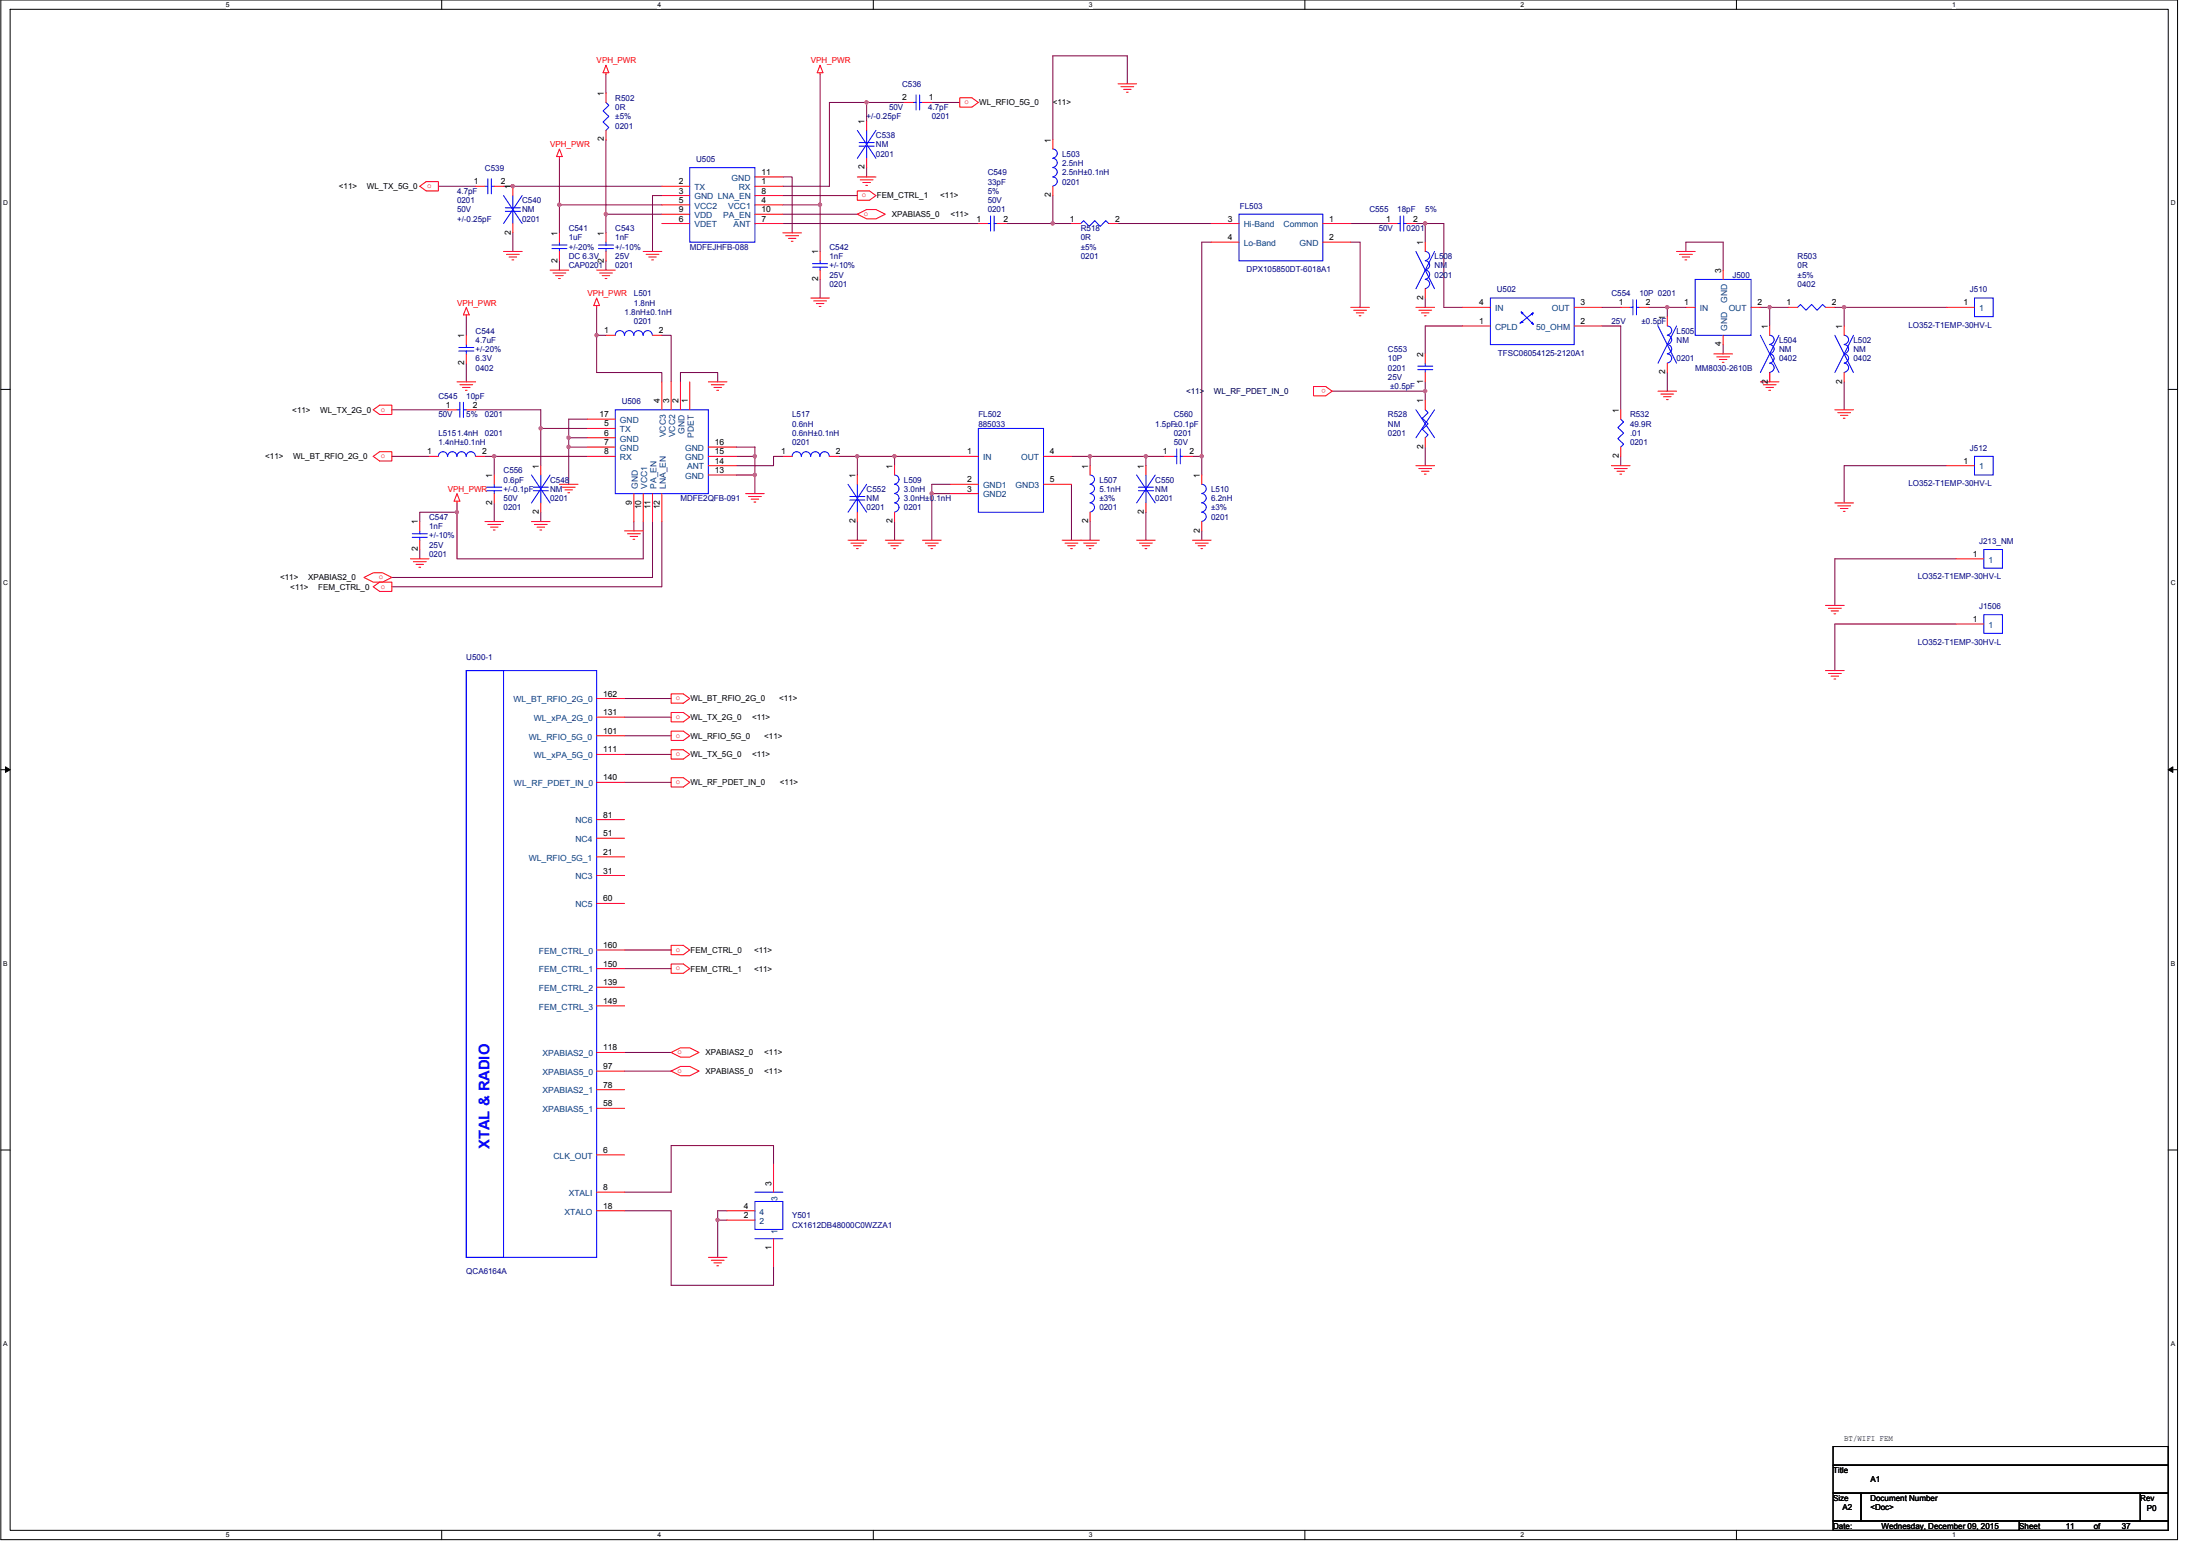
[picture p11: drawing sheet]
<svg xmlns="http://www.w3.org/2000/svg" width="420mm" height="297mm" viewBox="0 0 420 297" stroke-linecap="round" stroke-linejoin="round" font-family="sans-serif">
<path d="M.2 0h415.7v293.9h-415.7zM1.9 1.8h412.2v290.3h-412.2z" fill="none" stroke="#000" stroke-width=".19"/>
<g fill="#fff">
<path d="M43.1 .2h.7v1.4h-.7z"/>
<path d="M43.1 292.3h.7v1.4h-.7z"/>
</g>
<path d="M84.4 0v1.8M84.4 292.1v1.8" fill="none" stroke="#000" stroke-width=".19"/>
<g fill="#fff">
<path d="M125.5 .2h.7v1.4h-.7z"/>
<path d="M125.5 292.3h.7v1.4h-.7z"/>
</g>
<path d="M166.8 0v1.8M166.8 292.1v1.8" fill="none" stroke="#000" stroke-width=".19"/>
<g fill="#fff">
<path d="M208 .2h.6v1.4h-.6z"/>
<path d="M208 292.3h.6v1.4h-.6z"/>
</g>
<path d="M249.2 0v1.8M249.2 292.1v1.8" fill="none" stroke="#000" stroke-width=".19"/>
<g fill="#fff">
<path d="M290.4 .2h.7v1.4h-.7z"/>
<path d="M290.4 292.3h.7v1.4h-.7z"/>
</g>
<path d="M331.6 0v1.8M331.6 292.1v1.8" fill="none" stroke="#000" stroke-width=".19"/>
<g fill="#fff">
<path d="M372.8 .2h.7v1.4h-.7z"/>
<path d="M372.8 292.3h.7v1.4h-.7z"/>
<path d="M.6 38.1h.9v1.4h-.9z"/>
<path d="M414.6 38.1h.8v1.4h-.8z"/>
<path d="M.6 110.6h.9v1.4h-.9z"/>
<path d="M414.6 110.6h.8v1.4h-.8z"/>
</g>
<path d="M.2 74.3h1.7M414.1 74.3h1.8" fill="none" stroke="#000" stroke-width=".19"/>
<g fill="#fff">
<path d="M.6 183.2h.8v1.4h-.8z"/>
<path d="M414.6 183.2h.8v1.4h-.8z"/>
</g>
<path d="M.2 146.9h1.7M1 146.4l.9 .5-.9 .5zM414.1 146.9l.9-.5v1zM414.1 146.9h1.8" fill="none" stroke="#000" stroke-width=".19"/>
<path d="M1 146.4l.9 .5-.9 .5zM414.1 146.9l.9-.5v1z" fill="#000"/>
<g fill="#fff">
<path d="M.6 255.8h.8v1.4h-.8z"/>
<path d="M414.6 255.8h.8v1.4h-.8z"/>
</g>
<path d="M.2 219.5h1.7M414.1 219.5h1.8" fill="none" stroke="#000" stroke-width=".19"/>
<path d="M119.3 133.3h8.9M119.3 136.9h8.9M119.3 140.5h8.9M119.3 144h8.9M119.3 149.4h8.9M119.3 184.9h8.9M119.3 181.4h8.9M119.3 200.9h8.9M119.3 204.5h8.9M119.3 231.1h8.9v14.3h19.5v-3.6M137.1 232.9h1.7M147.7 222.2v-3.5h-19.5v8.9h-8.9" fill="none" stroke="#800040" stroke-width=".19"/>
<circle cx="137" cy="232.9" r=".32" fill="#f0f"/>
<circle cx="137" cy="232.9" r=".32" fill="none" stroke="#f0f" stroke-width=".19"/>
<path d="M149.5 35.6h8.9M259.7 46.2v12.5M306 62.2h3.5v16M329.1 65.8v1.8M178 94.2h3.5M178 94.2v8.9M181.5 92.5h-3.5v1.7M204.6 92.5v10.6M218.9 97.8v5.3M309.5 87.1v1.8M229.5 101.3v1.8M138.8 231.1h-1.7v8.9" fill="none" stroke="#800040" stroke-width=".19"/>
<circle cx="177.9" cy="94.2" r=".32" fill="#f0f"/>
<circle cx="177.9" cy="94.2" r=".32" fill="none" stroke="#f0f" stroke-width=".19"/>
<path d="M201.1 37.3v5.4" fill="none" stroke="#800040" stroke-width=".19"/>
<circle cx="201" cy="42.6" r=".32" fill="#f0f"/>
<circle cx="201" cy="42.6" r=".32" fill="none" stroke="#f0f" stroke-width=".19"/>
<path d="M201.1 42.7h3.5M254.4 74.7h17.8M272.2 62.2v5.4M272.2 72.9v1.8M272.2 74.7v1.8M208.2 99.6v3.5M272.2 85.3v3.6" fill="none" stroke="#800040" stroke-width=".19"/>
<circle cx="272.2" cy="74.6" r=".32" fill="#f0f"/>
<circle cx="272.2" cy="74.6" r=".32" fill="none" stroke="#f0f" stroke-width=".19"/>
<path d="M215.3 16v-5.3h-14.2v16M192.2 42.7h8.9M213.5 42.7h17.8M352.2 72.9v5.3M163.7 87.1v3.6" fill="none" stroke="#800040" stroke-width=".19"/>
<circle cx="163.7" cy="87.1" r=".32" fill="#f0f"/>
<circle cx="163.7" cy="87.1" r=".32" fill="none" stroke="#f0f" stroke-width=".19"/>
<path d="M163.7 87.1h7.1" fill="none" stroke="#800040" stroke-width=".19"/>
<circle cx="170.8" cy="87.1" r=".32" fill="#f0f"/>
<circle cx="170.8" cy="87.1" r=".32" fill="none" stroke="#f0f" stroke-width=".19"/>
<path d="M229.5 46.2v40.9M140.6 88.9h7.1M170.8 99.6v3.5M181.5 87.1h-10.7v1.8" fill="none" stroke="#800040" stroke-width=".19"/>
<circle cx="229.5" cy="87.1" r=".32" fill="#f0f"/>
<circle cx="229.5" cy="87.1" r=".32" fill="none" stroke="#f0f" stroke-width=".19"/>
<path d="M229.5 46.2h1.8M258 46.2h1.7M272.2 42.7v3.5M222.4 87.1h-3.5v1.8M227.7 87.1h1.8v3.6" fill="none" stroke="#800040" stroke-width=".19"/>
<circle cx="272.2" cy="42.6" r=".32" fill="#f0f"/>
<circle cx="272.2" cy="42.6" r=".32" fill="none" stroke="#f0f" stroke-width=".19"/>
<path d="M258 42.7h7.1M272.2 42.7h3.5v16h3.6M306 58.7h3.5M318.4 58.7h3.6" fill="none" stroke="#800040" stroke-width=".19"/>
<circle cx="318.4" cy="58.6" r=".32" fill="#f0f"/>
<circle cx="318.4" cy="58.6" r=".32" fill="none" stroke="#f0f" stroke-width=".19"/>
<path d="M314.9 58.7h3.5v1.8M336.2 58.7h5.3M318.4 71.1v3.6M338 71.1v1.8" fill="none" stroke="#800040" stroke-width=".19"/>
<circle cx="338" cy="58.6" r=".32" fill="#f0f"/>
<circle cx="338" cy="58.6" r=".32" fill="none" stroke="#f0f" stroke-width=".19"/>
<path d="M322 48v-1.8h7.1v5.4M338 58.7v3.5M352.2 58.7v3.5M204.6 87.1h3.6M208.2 87.1v1.8M208.2 87.1h10.7" fill="none" stroke="#800040" stroke-width=".19"/>
<circle cx="218.8" cy="87.1" r=".32" fill="#f0f"/>
<circle cx="218.8" cy="87.1" r=".32" fill="none" stroke="#f0f" stroke-width=".19"/>
<circle cx="208.2" cy="87.1" r=".32" fill="#f0f"/>
<circle cx="208.2" cy="87.1" r=".32" fill="none" stroke="#f0f" stroke-width=".19"/>
<path d="M96.2 35.6h30.2M97.9 44.4v3.6" fill="none" stroke="#800040" stroke-width=".19"/>
<circle cx="97.9" cy="35.5" r=".32" fill="#f0f"/>
<circle cx="97.9" cy="35.5" r=".32" fill="none" stroke="#f0f" stroke-width=".19"/>
<path d="M83.7 35.6h7.1M106.8 39.1h19.6M106.8 39.1v5.3M106.8 30.2v8.9M126.4 40.9h-10.7v3.5" fill="none" stroke="#800040" stroke-width=".19"/>
<circle cx="106.8" cy="39.1" r=".32" fill="#f0f"/>
<circle cx="106.8" cy="39.1" r=".32" fill="none" stroke="#f0f" stroke-width=".19"/>
<path d="M126.4 37.3h-1.8v10.7M149.5 37.3h14.2M149.5 39.1h7.1M106.8 49.8v1.8M115.7 49.8v1.8M149.5 40.9h14.2M149.5 42.7h37.3M144.2 85.3v1.8" fill="none" stroke="#800040" stroke-width=".19"/>
<circle cx="144.2" cy="87.1" r=".32" fill="#f0f"/>
<circle cx="144.2" cy="87.1" r=".32" fill="none" stroke="#f0f" stroke-width=".19"/>
<path d="M140.6 85.3h3.6M140.6 87.1h3.6v3.6M140.6 90.7h3.6M144.2 90.7v3.5" fill="none" stroke="#800040" stroke-width=".19"/>
<circle cx="144.2" cy="90.7" r=".32" fill="#f0f"/>
<circle cx="144.2" cy="90.7" r=".32" fill="none" stroke="#f0f" stroke-width=".19"/>
<path d="M114 58.7v5.3M114 71.1h12.4v1.8M130 72.9v-1.8h7.1v1.8" fill="none" stroke="#800040" stroke-width=".19"/>
<circle cx="113.9" cy="64" r=".32" fill="#f0f"/>
<circle cx="113.9" cy="64" r=".32" fill="none" stroke="#f0f" stroke-width=".19"/>
<path d="M89.1 60.5v3.5M89.1 69.3v3.6M115.7 64h-1.7v7.1M126.4 64h1.8v8.9M108.6 83.6h3.6M108.6 83.6v1.7M112.2 80h-3.6v3.6" fill="none" stroke="#800040" stroke-width=".19"/>
<circle cx="108.6" cy="83.5" r=".32" fill="#f0f"/>
<circle cx="108.6" cy="83.5" r=".32" fill="none" stroke="#f0f" stroke-width=".19"/>
<path d="M108.6 85.3h3.6" fill="none" stroke="#800040" stroke-width=".19"/>
<circle cx="108.6" cy="85.3" r=".32" fill="#f0f"/>
<circle cx="108.6" cy="85.3" r=".32" fill="none" stroke="#f0f" stroke-width=".19"/>
<path d="M74.8 78.2h10.7M90.8 78.2h12.5v3.6h8.9M108.6 85.3v7.2" fill="none" stroke="#800040" stroke-width=".19"/>
<circle cx="103.3" cy="81.8" r=".32" fill="#f0f"/>
<circle cx="103.3" cy="81.8" r=".32" fill="none" stroke="#f0f" stroke-width=".19"/>
<path d="M87.3 96v1.8h-7.1v1.8M122.8 99.6v7.1h-35.5" fill="none" stroke="#800040" stroke-width=".19"/>
<circle cx="87.3" cy="97.8" r=".32" fill="#f0f"/>
<circle cx="87.3" cy="97.8" r=".32" fill="none" stroke="#f0f" stroke-width=".19"/>
<path d="M149.5 33.8h1.8v10.6M352.2 58.7h19.6M87.3 97.8v8.9M121.1 99.6v1.7M124.6 99.6v10.6h-49.8M126.4 99.6v12.4h-51.6M160.2 87.1h3.5M163.7 99.6v3.5M371.8 88.9h-19.6v7.1M80.2 104.9v1.8" fill="none" stroke="#800040" stroke-width=".19"/>
<circle cx="352.2" cy="58.6" r=".32" fill="#f0f"/>
<circle cx="352.2" cy="58.6" r=".32" fill="none" stroke="#f0f" stroke-width=".19"/>
<path d="M94.4 96v3.6M112.2 87.1h-17.8v3.6" fill="none" stroke="#800040" stroke-width=".19"/>
<circle cx="94.4" cy="87.1" r=".32" fill="#f0f"/>
<circle cx="94.4" cy="87.1" r=".32" fill="none" stroke="#f0f" stroke-width=".19"/>
<path d="M172.6 19.6h-7.1v3.5M178 19.6h5.3M270.4 42.7h1.8M272.2 56.9v1.8M272.2 62.2h7.1M74.8 87.1h7.1M92.6 87.1h1.8M103.3 97.8v1.8M103.3 81.8v7.1M149.5 87.1h-1.8v1.8M373.5 106.7h-23.1v8.9M373.5 119.1h-23.1v8.9" fill="none" stroke="#800040" stroke-width=".19"/>
<circle cx="165.5" cy="19.5" r=".32" fill="#f0f"/>
<circle cx="165.5" cy="19.5" r=".32" fill="none" stroke="#f0f" stroke-width=".19"/>
<path d="M115.7 26.7v14.2" fill="none" stroke="#800040" stroke-width=".19"/>
<circle cx="115.7" cy="40.9" r=".32" fill="#f0f"/>
<circle cx="115.7" cy="40.9" r=".32" fill="none" stroke="#f0f" stroke-width=".19"/>
<path d="M115.7 14.2v3.6M156.6 14.2v33.8M156.6 53.3v3.6" fill="none" stroke="#800040" stroke-width=".19"/>
<circle cx="156.6" cy="39.1" r=".32" fill="#f0f"/>
<circle cx="156.6" cy="39.1" r=".32" fill="none" stroke="#f0f" stroke-width=".19"/>
<path d="M165.5 19.6h-7.1v16M165.5 32v1.8M350.4 58.7h1.8" fill="none" stroke="#800040" stroke-width=".19"/>
<g fill="none" stroke="#f00" stroke-width=".19">
<path d="M115.7 12.4l.6 1.5h-1.1zM115.7 13.9v.3M115.7 17.8v1.8M156.6 12.4l.6 1.5h-1.1zM156.6 13.9v.3M172.6 19.6h1.8M176.2 19.6h1.8M183.3 18.7h2.3l1.2 .9-1.2 .8h-2.3zM213.5 16h3.6M214.1 16.6h2.4M214.6 17.1h1.4M215.1 17.6h.4"/>
<path d="M80.2 35.6l1.2-.9h2.3v1.7h-2.3zM90.8 35.6h1.8M94.4 35.6h1.8M97.9 35.6v1.7M106.8 28.4l.6 1.5h-1.1zM106.8 29.9v.3M115.7 24.9v1.8M126.4 35.6h5.3M126.4 37.3h5.3M126.4 39.1h5.3M144.2 39.1h5.3M144.2 37.3h5.3"/>
<path d="M144.2 35.6h5.3M144.2 33.8h5.3M163.7 33.8h3.6M163.7 36.4h2.4l1.2 .9-1.2 .9h-2.4zM164.3 34.3h2.4M164.8 34.8h1.4M165.3 35.4h.4M165.5 23.1v1.8M165.5 30.2v1.8M201.1 26.7v1.7M201.1 35.6v1.7M89.1 58.7l.5 1.4h-1.1z"/>
<path d="M96.2 48h3.5M96.7 48.6h2.5M97.2 49.1h1.5M97.8 49.6h.3M97.9 42.7v1.7M105.1 51.6h3.5M105.6 52.1h2.5M106.1 52.6h1.5M106.7 53.2h.3M106.8 44.4v1.8M106.8 48v1.8M114 51.6h3.5"/>
<path d="M114 56.9l.5 1.4h-1.1zM114 58.3v.4M114.5 52.1h2.5M115 52.6h1.4M115.6 53.2h.3M115.7 44.4v1.8M115.7 48v1.8M122.8 48h3.6M123.4 48.6h2.4M123.9 49.1h1.4M124.4 49.6h.4M126.4 40.9h5.3"/>
<path d="M126.4 42.7h5.3M144.2 42.7h5.3M144.2 40.9h5.3M149.5 44.4h3.6M150.1 45h2.4M150.6 45.5h1.4M151.1 46.1h.4M154.8 56.9h3.6M155.4 57.4h2.4M155.9 58h1.4M156.5 58.5h.3M156.6 48v1.8"/>
<path d="M156.6 51.6v1.7M163.7 40.9l1.8-.9h1.8l1.8 .9-1.8 .9h-1.8zM186.8 42.7h1.8M190.4 42.7h1.8M204.6 42.7h1.8M211.7 42.7h1.8M231.3 42.7h5.3M231.3 46.2h5.3M252.6 46.2h5.4M252.6 42.7h5.4M258 58.7h3.5M258.5 59.2h2.5"/>
<path d="M259 59.7h1.5M265.1 42.7h1.8M268.6 42.7h1.8M270.4 58.7h3.6M271 59.2h2.4M271.5 59.7h1.4M272.2 46.2v1.8M272.2 55.1v1.8M279.3 58.7h5.3M300.6 58.7h5.4M309.5 58.7h1.8M313.1 58.7h1.8"/>
<path d="M320.2 48h3.6M320.7 48.6h2.5M321.3 49.1h1.4M321.8 49.6h.3M322 58.7h1.8M329.1 51.6v1.7M334.4 58.7h1.8M341.5 58.7h1.8M348.6 58.7h1.8M371.8 58.7h5.3M71.3 78.2l1.2-.9h2.3v1.8h-2.3zM85.5 78.2h1.8"/>
<path d="M87.3 72.9h3.5M87.8 73.4h2.5M88.3 74h1.5M88.9 74.5h.3M89.1 60.1v.4M89.1 78.2h1.7M89.1 64v1.8M89.1 67.6v1.7M115.7 64h1.8M124.6 64h1.8M126.4 72.9v5.3M128.2 72.9v5.3"/>
<path d="M130 72.9v5.3M131.7 72.9v5.3M135.3 72.9h3.5M135.8 73.4h2.5M136.3 74h1.5M136.9 74.5h.3M250.9 73.8h2.3l1.2 .9-1.2 .9h-2.3zM259.6 60.3h.3M272 60.3h.4M272.2 71.1v1.8M272.2 67.6v1.7M272.2 76.5v1.7"/>
<path d="M279.3 62.2h5.3M300.6 62.2h5.4M309.5 78.2v1.8M316.6 74.7h3.6M317.2 75.2h2.4M317.7 75.7h1.4M318.3 76.3h.3M318.4 60.5v1.7M318.4 69.3v1.8M327.3 67.6h3.6M327.9 68.1h2.4M328.4 68.6h1.4"/>
<path d="M328.9 69.2h.4M329.1 64v1.8M336.2 72.9h3.6M336.8 73.4h2.4M337.3 74h1.4M337.8 74.5h.3M338 62.2v1.8M338 71.1v1.8M350.4 78.2h3.6M351 78.8h2.4M351.5 79.3h1.4M352 79.8h.4"/>
<path d="M352.2 62.2v1.8M352.2 71.1v1.8M71.3 87.1l1.2-.9h2.3v1.8h-2.3zM80.2 99.6v1.7M81.9 87.1h1.8M87.3 94.2l.5 1.5h-1.1zM87.3 95.7v.3M90.8 87.1h1.8M92.6 99.6h3.6M94.4 90.7v1.8M94.4 94.2v1.8M101.5 99.6h3.6"/>
<path d="M103.3 88.9v1.8M103.3 96v1.8M106.8 92.5h3.6M107.4 93h2.4M107.9 93.5h1.4M108.4 94.1h.4M112.2 81.8h5.3M112.2 83.6h5.3M112.2 85.3h5.3M112.2 87.1h5.3M112.2 80h5.3M121.1 94.2v5.4"/>
<path d="M122.8 94.2v5.4M124.6 94.2v5.4M126.4 94.2v5.4M135.3 90.7h5.3M135.3 88.9h5.3M135.3 87.1h5.3M135.3 85.3h5.3M142.4 94.2h3.6M142.9 94.8h2.5M143.5 95.3h1.4M144 95.8h.3M149.5 87.1h1.8"/>
<path d="M158.4 87.1h1.8M163.7 90.7v1.8M163.7 97.8v1.8M170.8 88.9v1.8M170.8 97.8v1.8M181.5 87.1h5.3M181.5 92.5h5.3M181.5 94.2h5.3M199.3 87.1h5.3M199.3 92.5h5.3M208.2 88.9v1.8M208.2 97.8v1.8"/>
<path d="M218.9 88.9v1.8M218.9 96v1.8M222.4 87.1h1.8M226 87.1h1.7M229.5 90.7v1.8M229.5 99.6v1.7M270.4 88.9h3.6M271 89.5h2.4M271.5 90h1.4M272 90.5h.4M272.2 83.6v1.7M307.8 88.9h3.5"/>
<path d="M308.3 89.5h2.5M308.8 90h1.4M309.4 90.5h.3M309.5 85.3v1.8M350.4 96h3.6M351 96.6h2.4M351.5 97.1h1.4M352 97.6h.4M371.8 88.9h5.3M69.5 110.2l1.8-.9h1.8l1.7 .9-1.7 .9h-1.8zM71.3 112l1.2-.9h2.3v1.8h-2.3zM78.4 106.7h3.5"/>
<path d="M78.9 107.2h2.5M79.4 107.7h1.5M80 108.3h.3M80.2 103.1v1.8M93.2 100.1h2.4M93.7 100.6h1.4M94.2 101.2h.4M102.1 100.1h2.4M102.6 100.6h1.4M103.1 101.2h.4M119.3 101.3h3.5M119.8 101.9h2.5"/>
<path d="M120.3 102.4h1.5M120.9 103h.3M162 103.1h3.5M162.5 103.7h2.5M163 104.2h1.5M163.6 104.7h.3M169.1 103.1h3.5M169.6 103.7h2.5M170.1 104.2h1.5M170.7 104.7h.3M176.2 103.1h3.5M176.7 103.7h2.5"/>
<path d="M177.2 104.2h1.5M177.8 104.7h.3M202.9 103.1h7.1M203.4 103.7h2.5M203.9 104.2h1.4M204.5 104.7h.3M207 103.7h2.4M207.5 104.2h1.4M208 104.7h.4M217.1 103.1h3.5M217.6 103.7h2.5M218.1 104.2h1.5"/>
<path d="M218.7 104.7h.3M227.7 103.1h3.6M228.3 103.7h2.4M228.8 104.2h1.4M229.4 104.7h.3M348.6 115.6h3.6M349.2 116.1h2.5M349.7 116.6h1.4M350.3 117.2h.3M373.5 106.7h5.4M373.5 119.1h5.4M114 133.3h5.3"/>
<path d="M114 136.9h5.3M128.2 132.5h2.3l1.2 .8-1.2 .9h-2.3zM128.2 136h2.3l1.2 .9-1.2 .9h-2.3zM128.2 139.6h2.3l1.2 .9-1.2 .9h-2.3zM348.6 128h3.6M349.2 128.6h2.5M349.7 129.1h1.4M350.3 129.6h.3M114 140.5h5.3M114 144h5.3M114 156.5h5.3M114 149.4h5.3"/>
<path d="M128.2 143.1h2.3l1.2 .9-1.2 .9h-2.3zM128.2 148.5h2.3l1.2 .9-1.2 .8h-2.3zM114 163.6h5.3M114 160h5.3M114 167.1h5.3M114 172.5h5.3M114 181.4h5.3M114 184.9h5.3M114 188.5h5.3M114 192h5.3M128.2 180.5h2.3l1.2 .9-1.2 .8h-2.3zM128.2 184h2.3l1.2 .9-1.2 .9h-2.3z"/>
<path d="M114 200.9h5.3M114 204.5h5.3M114 208h5.3M114 211.6h5.3M128.2 200.9l1.8-.9h1.7l1.8 .9-1.8 .9h-1.7zM128.2 204.5l1.8-.9h1.7l1.8 .9-1.8 .9h-1.7zM114 227.6h5.3M114 231.1h5.3M114 220.5h5.3M138.8 232.9h5.4M138.8 231.1h5.4M147.7 236.5v5.3"/>
<path d="M147.7 222.2v5.4M135.3 240h3.5M135.8 240.6h2.5M136.3 241.1h1.5M136.9 241.6h.3"/>
</g>
<path d="M350.1 276.1h64v3.6h-64zM350.1 279.7h64v5.3h-64zM350.1 285h5.3v5.4h-5.3zM350.1 290.4h35.5v1.7h-35.5zM355.4 285h53.4v5.4h-53.4zM385.6 290.4h28.5v1.7h-28.5zM408.8 285h5.3v5.4h-5.3z" fill="none" stroke="#000" stroke-width=".19"/>
<g fill="none" stroke="#00f" stroke-width=".19">
<path d="M115.7 19.6l.6 .5-1.1 1.1 1.1 1-1.1 1.1 1.1 1-.6 .6M174.4 19.6h.6M175 18.1v2.9M175.6 18.1v2.9M175.6 19.6h.6M92.6 35.6h.6M93.2 34.1v2.9M93.8 34.1v2.9M93.8 35.6h.6M96.2 37.3l3.5 5.4M96.5 39.7h2.9M97.9 37.3v2.4"/>
<path d="M99.7 37.3l-3.5 5.4M131.7 32h12.5v14.2h-12.5zM163.7 24.9l3.6 5.3M164.1 27.2h2.9M164.1 27.9h2.9M165.5 24.9v2.3M165.5 27.9v2.3M167.3 24.9l-3.6 5.3M201.1 28.4a.87 .87 0 0 1 .8 .9 .87 .87 0 0 1-.8 .9M201.1 30.2a.87 .87 0 0 1 .8 .9 .87 .87 0 0 1-.8 .9M201.1 32a.87 .87 0 0 1 .8 .9 .87 .87 0 0 1-.8 .8M201.1 33.8a.87 .87 0 0 1 .8 .8 .87 .87 0 0 1-.8 .9"/>
<path d="M96.5 40.3h2.9M97.9 40.3v2.4M105.4 46.8h2.9M105.4 47.5h2.9M106.8 46.2v.6M106.8 47.5v.5M114.3 46.8h2.9M114.3 47.5h2.9M115.7 46.2v.6M115.7 47.5v.5M155.2 50.3h2.9M155.2 51h2.9"/>
<path d="M156.6 49.8v.5M156.6 51v.6M188.6 42.7h.6M189.2 41.2v2.9M189.9 41.2v2.9M189.9 42.7h.5M206.4 42.7l.6-.6 1 1.1 1.1-1.1 1 1.1 1.1-1.1 .5 .6M236.6 40.9h16v8.9h-16zM266.9 42.7h.5M267.4 41.2v2.9M268.1 41.2v2.9M268.1 42.7h.5"/>
<path d="M270.4 48l3.6 7.1M272.2 48a.87 .87 0 0 1 .8 .9 .87 .87 0 0 1-.8 .8M272.2 49.8a.87 .87 0 0 1 .8 .9 .87 .87 0 0 1-.8 .8M272.2 51.6a.87 .87 0 0 1 .8 .8 .87 .87 0 0 1-.8 .9M272.2 53.3a.87 .87 0 0 1 .8 .9 .87 .87 0 0 1-.8 .9M274 48l-3.6 7.1M284.6 56.9h16v8.9h-16zM290.5 59.6l2.3 2.3M290.5 59.6l.4 .1-.2 .2zM292.8 59.7l-.2 .4-.1-.2 .3-.2-2.5 2M311.3 58.7h.6M311.9 57.2v2.9"/>
<path d="M312.5 57.2v2.9M312.5 58.7h.6M323.8 53.3h10.6v10.7h-10.6zM343.3 58.7l.6-.6 1 1.1 1.1-1.1 1 1.1 1.1-1.1 .5 .6M377.1 56.9h3.6v3.6h-3.6zM87.3 78.2h.5M87.6 66.3h2.9M87.6 67h2.9M87.8 76.8v2.9M88.5 76.8v2.9M88.5 78.2h.6M89.1 65.8v.5"/>
<path d="M89.1 67v.6M117.5 78.2h17.8v16h-17.8zM117.5 64a.87 .87 0 0 1 .9-.9 .87 .87 0 0 1 .8 .9M119.3 64a.87 .87 0 0 1 .9-.9 .87 .87 0 0 1 .8 .9M121.1 64a.87 .87 0 0 1 .8-.9 .87 .87 0 0 1 .9 .9M122.8 64a.87 .87 0 0 1 .9-.9 .87 .87 0 0 1 .9 .9M270.4 78.2l3.6 5.4M270.8 70.6h2.8M270.8 69.9h2.8M272.2 70.6v.5M272.2 69.3v.6M272.2 78.2l.5 .6-1.1 1 1.1 1.1-1.1 1.1 1.1 1-.5 .6"/>
<path d="M274 78.2l-3.6 5.4M290.3 61.7l.4-.4 .2 .2zM292.5 61.7l.1-.2 .2 .4zM316.6 62.2l3.6 7.1M318.4 62.2a.87 .87 0 0 1 .9 .9 .87 .87 0 0 1-.9 .9M318.4 64a.87 .87 0 0 1 .9 .9 .87 .87 0 0 1-.9 .8M318.4 65.8a.87 .87 0 0 1 .9 .9 .87 .87 0 0 1-.9 .8M318.4 67.6a.87 .87 0 0 1 .9 .8 .87 .87 0 0 1-.9 .9M320.2 62.2l-3.6 7.1M336.2 64l3.6 7.1M338 64a.87 .87 0 0 1 .8 .9 .87 .87 0 0 1-.8 .8M338 65.8a.87 .87 0 0 1 .8 .9 .87 .87 0 0 1-.8 .8"/>
<path d="M338 67.6a.87 .87 0 0 1 .8 .8 .87 .87 0 0 1-.8 .9M338 69.3a.87 .87 0 0 1 .8 .9 .87 .87 0 0 1-.8 .9M339.8 64l-3.6 7.1M350.4 64l3.6 7.1M352.2 64a.87 .87 0 0 1 .8 .9 .87 .87 0 0 1-.8 .8M352.2 65.8a.87 .87 0 0 1 .8 .9 .87 .87 0 0 1-.8 .8M352.2 67.6a.87 .87 0 0 1 .8 .8 .87 .87 0 0 1-.8 .9M352.2 69.3a.87 .87 0 0 1 .8 .9 .87 .87 0 0 1-.8 .9M354 64l-3.6 7.1M83.7 87.1a.87 .87 0 0 1 .9-.9 .87 .87 0 0 1 .9 .9M85.5 87.1a.87 .87 0 0 1 .9-.9 .87 .87 0 0 1 .8 .9M87.3 87.1a.87 .87 0 0 1 .8-.9 .87 .87 0 0 1 .9 .9"/>
<path d="M89.1 87.1a.87 .87 0 0 1 .8-.9 .87 .87 0 0 1 .9 .9M93 93h2.8M93 93.7h2.8M94.4 92.5v.5M94.4 93.7v.5M101.5 90.7l3.6 5.3M101.8 93h2.9M101.8 93.7h2.9M103.3 90.7v2.3M103.3 93.7v2.3M105.1 90.7l-3.6 5.3M151.3 87.1a.87 .87 0 0 1 .9-.9 .87 .87 0 0 1 .8 .9"/>
<path d="M153.1 87.1a.87 .87 0 0 1 .8-.9 .87 .87 0 0 1 .9 .9M154.8 87.1a.87 .87 0 0 1 .9-.9 .87 .87 0 0 1 .9 .9M156.6 87.1a.87 .87 0 0 1 .9-.9 .87 .87 0 0 1 .9 .9M162 92.5l3.5 5.3M162.3 94.8h2.9M162.3 95.5h2.9M163.7 92.5v2.3M163.7 95.5v2.3M165.5 92.5l-3.5 5.3M170.8 90.7a.87 .87 0 0 1 .9 .8 .87 .87 0 0 1-.9 .9 .89 .89 0 0 1 .9 .9 .89 .89 0 0 1-.9 .9M170.8 94.2a.87 .87 0 0 1 .9 .9 .87 .87 0 0 1-.9 .9M170.8 96a.87 .87 0 0 1 .9 .9 .87 .87 0 0 1-.9 .8"/>
<path d="M186.8 81.8h12.5v16h-12.5zM208.2 90.7a.87 .87 0 0 1 .8 .8 .87 .87 0 0 1-.8 .9 .89 .89 0 0 1 .8 .9 .89 .89 0 0 1-.8 .9M208.2 94.2a.87 .87 0 0 1 .8 .9 .87 .87 0 0 1-.8 .9M208.2 96a.87 .87 0 0 1 .8 .9 .87 .87 0 0 1-.8 .8M217.1 90.7l3.5 5.3M217.4 93h2.9M217.4 93.7h2.9M218.9 90.7v2.3M218.9 93.7v2.3M220.6 90.7l-3.5 5.3M224.2 87.1h.5M224.7 85.7v2.9"/>
<path d="M225.4 85.7v2.9M225.4 87.1h.6M229.5 92.5a.87 .87 0 0 1 .9 .8 .87 .87 0 0 1-.9 .9M229.5 94.2a.87 .87 0 0 1 .9 .9 .87 .87 0 0 1-.9 .9M229.5 96a.87 .87 0 0 1 .9 .9 .87 .87 0 0 1-.9 .8M229.5 97.8a.87 .87 0 0 1 .9 .9 .87 .87 0 0 1-.9 .8M309.5 80l.6 .6-1.1 1 1.1 1.1-1.1 1 1.1 1.1-.6 .5M377.1 87.1h3.6v3.6h-3.6zM78.7 101.9h2.9M78.7 102.6h2.9M80.2 101.3v.6M80.2 102.6v.5"/>
<path d="M378.9 104.9h3.5v3.6h-3.5zM378.9 117.3h3.5v3.6h-3.5zM89.1 128h24.9v112h-24.9zM89.1 128h7.1v112h-7.1zM144.2 229.4h5.3v5.3h-5.3zM144.2 227.6h5.3M144.2 236.5h5.3"/>
</g>
<circle cx="137" cy="232.9" r=".32" fill="#f0f"/>
<circle cx="137" cy="232.9" r=".32" fill="none" stroke="#f0f" stroke-width=".19"/>
<circle cx="177.9" cy="94.2" r=".32" fill="#f0f"/>
<circle cx="177.9" cy="94.2" r=".32" fill="none" stroke="#f0f" stroke-width=".19"/>
<circle cx="201" cy="42.6" r=".32" fill="#f0f"/>
<circle cx="201" cy="42.6" r=".32" fill="none" stroke="#f0f" stroke-width=".19"/>
<circle cx="272.2" cy="74.6" r=".32" fill="#f0f"/>
<circle cx="272.2" cy="74.6" r=".32" fill="none" stroke="#f0f" stroke-width=".19"/>
<circle cx="163.7" cy="87.1" r=".32" fill="#f0f"/>
<circle cx="163.7" cy="87.1" r=".32" fill="none" stroke="#f0f" stroke-width=".19"/>
<circle cx="170.8" cy="87.1" r=".32" fill="#f0f"/>
<circle cx="170.8" cy="87.1" r=".32" fill="none" stroke="#f0f" stroke-width=".19"/>
<circle cx="229.5" cy="87.1" r=".32" fill="#f0f"/>
<circle cx="229.5" cy="87.1" r=".32" fill="none" stroke="#f0f" stroke-width=".19"/>
<circle cx="272.2" cy="42.6" r=".32" fill="#f0f"/>
<circle cx="272.2" cy="42.6" r=".32" fill="none" stroke="#f0f" stroke-width=".19"/>
<circle cx="318.4" cy="58.6" r=".32" fill="#f0f"/>
<circle cx="318.4" cy="58.6" r=".32" fill="none" stroke="#f0f" stroke-width=".19"/>
<circle cx="338" cy="58.6" r=".32" fill="#f0f"/>
<circle cx="338" cy="58.6" r=".32" fill="none" stroke="#f0f" stroke-width=".19"/>
<circle cx="218.8" cy="87.1" r=".32" fill="#f0f"/>
<circle cx="218.8" cy="87.1" r=".32" fill="none" stroke="#f0f" stroke-width=".19"/>
<circle cx="208.2" cy="87.1" r=".32" fill="#f0f"/>
<circle cx="208.2" cy="87.1" r=".32" fill="none" stroke="#f0f" stroke-width=".19"/>
<circle cx="97.9" cy="35.5" r=".32" fill="#f0f"/>
<circle cx="97.9" cy="35.5" r=".32" fill="none" stroke="#f0f" stroke-width=".19"/>
<circle cx="106.8" cy="39.1" r=".32" fill="#f0f"/>
<circle cx="106.8" cy="39.1" r=".32" fill="none" stroke="#f0f" stroke-width=".19"/>
<circle cx="144.2" cy="87.1" r=".32" fill="#f0f"/>
<circle cx="144.2" cy="87.1" r=".32" fill="none" stroke="#f0f" stroke-width=".19"/>
<circle cx="144.2" cy="90.7" r=".32" fill="#f0f"/>
<circle cx="144.2" cy="90.7" r=".32" fill="none" stroke="#f0f" stroke-width=".19"/>
<circle cx="113.9" cy="64" r=".32" fill="#f0f"/>
<circle cx="113.9" cy="64" r=".32" fill="none" stroke="#f0f" stroke-width=".19"/>
<circle cx="108.6" cy="83.5" r=".32" fill="#f0f"/>
<circle cx="108.6" cy="83.5" r=".32" fill="none" stroke="#f0f" stroke-width=".19"/>
<circle cx="108.6" cy="85.3" r=".32" fill="#f0f"/>
<circle cx="108.6" cy="85.3" r=".32" fill="none" stroke="#f0f" stroke-width=".19"/>
<circle cx="103.3" cy="81.8" r=".32" fill="#f0f"/>
<circle cx="103.3" cy="81.8" r=".32" fill="none" stroke="#f0f" stroke-width=".19"/>
<circle cx="87.3" cy="97.8" r=".32" fill="#f0f"/>
<circle cx="87.3" cy="97.8" r=".32" fill="none" stroke="#f0f" stroke-width=".19"/>
<circle cx="352.2" cy="58.6" r=".32" fill="#f0f"/>
<circle cx="352.2" cy="58.6" r=".32" fill="none" stroke="#f0f" stroke-width=".19"/>
<circle cx="94.4" cy="87.1" r=".32" fill="#f0f"/>
<circle cx="94.4" cy="87.1" r=".32" fill="none" stroke="#f0f" stroke-width=".19"/>
<circle cx="165.5" cy="19.5" r=".32" fill="#f0f"/>
<circle cx="165.5" cy="19.5" r=".32" fill="none" stroke="#f0f" stroke-width=".19"/>
<circle cx="115.7" cy="40.9" r=".32" fill="#f0f"/>
<circle cx="115.7" cy="40.9" r=".32" fill="none" stroke="#f0f" stroke-width=".19"/>
<circle cx="156.6" cy="39.1" r=".32" fill="#f0f"/>
<circle cx="156.6" cy="39.1" r=".32" fill="none" stroke="#f0f" stroke-width=".19"/>
<text font-size="2.8" fill="#00f" x="93.5" y="219.4" transform="rotate(-90 93.5 219.4)">XTAL &amp; RADIO</text>
<g font-size="1.6" fill="#f00">
<text x="114" y="12.1">VPH_PWR</text>
<text x="154.8" y="12.1">VPH_PWR</text>
<text x="184.2" y="19.9">o</text>
<text x="105.1" y="28.1">VPH_PWR</text>
<text x="81.6" y="35.9">o</text>
<text x="164.6" y="37.7">o</text>
<text x="165" y="41.2">o</text>
<text x="87.3" y="58.3">VPH_PWR</text>
<text x="112.2" y="56.6">VPH_PWR</text>
<text x="253.2" y="74.3" transform="rotate(180 253.2 74.3)">o</text>
<text x="72.7" y="78.6">o</text>
<text x="72.7" y="87.5">o</text>
<text x="85.5" y="93.9">VPH_PWR</text>
<text x="72.3" y="110.6">o</text>
<text x="72.7" y="112.4">o</text>
<text x="129.1" y="133.7">o</text>
<text x="129.1" y="137.2">o</text>
<text x="129.1" y="140.8">o</text>
<text x="129.1" y="144.4">o</text>
<text x="129.1" y="149.7">o</text>
<text x="129.1" y="181.7">o</text>
<text x="129.1" y="185.3">o</text>
<text x="129.4" y="201.3">o</text>
<text x="129.4" y="204.8">o</text>
</g>
<g font-size="1.6" fill="#000080">
<text x="172.3" y="16.6">C536</text>
<text x="117.5" y="19.2">R502</text>
<text x="117.5" y="21">0R</text>
<text x="117.5" y="22.8">±5%</text>
<text x="165.5" y="22.8">+/-0.25pF</text>
<text x="169.8" y="21">50V</text>
<text x="177.2" y="21">4.7pF</text>
<text x="178" y="22.8">0201</text>
<text x="117.5" y="24.6">0201</text>
<text x="167.3" y="26.3">C538</text>
<text x="167.3" y="28.1">NM</text>
<text x="167.3" y="29.9">0201</text>
<text x="202.9" y="29.9">L503</text>
<text x="92.6" y="32.6">C539</text>
<text x="133" y="30.9">U505</text>
<text x="188.6" y="33.4">C549</text>
<text x="188.6" y="35.2">33pF</text>
<text x="202.9" y="31.7">2.5nH</text>
<text x="202.9" y="33.4">2.5nH±0.1nH</text>
<text x="202.9" y="35.2">0201</text>
<text x="87.3" y="37">4.7pF</text>
<text x="87.3" y="38.8">0201</text>
<text x="87.3" y="40.6">50V</text>
<text x="99.7" y="38.8">C540</text>
<text x="99.7" y="40.6">NM</text>
<text x="188.6" y="40.6">0201</text>
<text x="188.6" y="38.8">50V</text>
<text x="188.6" y="37">5%</text>
<text x="236.8" y="39.8">FL503</text>
<text x="261.5" y="40.6">C555</text>
<text x="266.9" y="40.6">18pF</text>
<text x="272.2" y="40.6">5%</text>
<text x="87.3" y="42.3">+/-0.25pF</text>
<text x="99.7" y="42.3">0201</text>
<text x="108.6" y="44.1">C541</text>
<text x="108.6" y="45.9">1uF</text>
<text x="108.6" y="47.7">+/-20%</text>
<text x="117.5" y="44.1">C543</text>
<text x="117.5" y="45.9">1nF</text>
<text x="117.5" y="47.7">+/-10%</text>
<text x="131.7" y="47.7">MDFEJHFB-088</text>
<text x="158.4" y="47.7">C542</text>
<text x="206.4" y="44.1">R518</text>
<text x="206.4" y="45.9">0R</text>
<text x="206.4" y="47.7">±5%</text>
<text x="263.3" y="44.1">50V</text>
<text x="268.6" y="44.1">0201</text>
<text x="108.6" y="51.2">CAP0201</text>
<text x="108.6" y="49.4">DC 6.3V</text>
<text x="117.5" y="51.2">0201</text>
<text x="117.5" y="49.4">25V</text>
<text x="158.4" y="49.4">1nF</text>
<text x="158.4" y="53">25V</text>
<text x="158.4" y="51.2">+/-10%</text>
<text x="206.4" y="49.4">0201</text>
<text x="238.1" y="51.9">DPX105850DT-6018A1</text>
<text x="274" y="49.4">L508</text>
<text x="274" y="51.2">NM</text>
<text x="274" y="53">0201</text>
<text x="330.9" y="53">J500</text>
<text x="343.3" y="49.4">R503</text>
<text x="343.3" y="51.2">0R</text>
<text x="343.3" y="53">±5%</text>
<text x="121.1" y="56.6">L501</text>
<text x="121.1" y="58.3">1.8nH</text>
<text x="158.4" y="54.8">0201</text>
<text x="285.9" y="55.8">U502</text>
<text x="307.8" y="56.6">C554</text>
<text x="313.1" y="56.6">10P 0201</text>
<text x="343.3" y="54.8">0402</text>
<text x="376.2" y="55.8">J510</text>
<text x="90.8" y="63.7">C544</text>
<text x="90.8" y="65.4">4.7uF</text>
<text x="119.3" y="60.1">1.8nH±0.1nH</text>
<text x="121.1" y="61.9">0201</text>
<text x="307.8" y="61.9">25V</text>
<text x="313.5" y="61.9">±0.5pF</text>
<text x="320.2" y="63.7">L505</text>
<text x="320.2" y="65.4">NM</text>
<text x="339.8" y="65.4">L504</text>
<text x="354" y="65.4">L502</text>
<text x="364.5" y="62.6">LO352-T1EMP-30HV-L</text>
<text x="90.8" y="70.8">0402</text>
<text x="90.8" y="69">6.3V</text>
<text x="90.8" y="67.2">+/-20%</text>
<text x="265.1" y="67.2">C553</text>
<text x="265.1" y="69">10P</text>
<text x="265.1" y="70.8">0201</text>
<text x="286.1" y="67.9">TFSC06054125-2120A1</text>
<text x="320.2" y="69">0201</text>
<text x="323.8" y="70.8">MM8030-2610B</text>
<text x="339.8" y="67.2">NM</text>
<text x="339.8" y="69">0402</text>
<text x="354" y="67.2">NM</text>
<text x="354" y="69">0402</text>
<text x="83.7" y="76.1">C545</text>
<text x="89.1" y="76.1">10pF</text>
<text x="118.7" y="77.2">U506</text>
<text x="265.1" y="72.6">25V</text>
<text x="265.5" y="74.3">±0.5pF</text>
<text x="83.7" y="83.2">L5151.4nH</text>
<text x="83.7" y="79.7">50V</text>
<text x="89.1" y="79.7">5%</text>
<text x="92.6" y="83.2">0201</text>
<text x="92.6" y="79.7">0201</text>
<text x="151.3" y="79.7">L517</text>
<text x="151.3" y="81.4">0.6nH</text>
<text x="151.3" y="83.2">0.6nH±0.1nH</text>
<text x="186.8" y="79.7">FL502</text>
<text x="186.8" y="81.4">885033</text>
<text x="220.6" y="81.4">1.5pF±0.1pF</text>
<text x="224.2" y="79.7">C560</text>
<text x="224.2" y="83.2">0201</text>
<text x="265.1" y="79.7">R528</text>
<text x="265.1" y="81.4">NM</text>
<text x="265.1" y="83.2">0201</text>
<text x="311.3" y="79.7">R532</text>
<text x="311.3" y="81.4">49.9R</text>
<text x="311.3" y="83.2">.01</text>
<text x="83.7" y="85">1.4nH±0.1nH</text>
<text x="151.3" y="85">0201</text>
<text x="224.2" y="85">50V</text>
<text x="311.3" y="85">0201</text>
<text x="376.2" y="86.1">J512</text>
<text x="96.2" y="90.3">C556</text>
<text x="96.2" y="92.1">0.6pF</text>
<text x="96.2" y="95.7">50V</text>
<text x="96.2" y="93.9">+/-0.1pF</text>
<text x="105.1" y="92.1">C548</text>
<text x="105.1" y="93.9">NM</text>
<text x="105.1" y="95.7">0201</text>
<text x="130" y="95.7">MDFE2QFB-091</text>
<text x="165.5" y="93.9">C552</text>
<text x="165.5" y="95.7">NM</text>
<text x="172.6" y="92.1">L509</text>
<text x="172.6" y="93.9">3.0nH</text>
<text x="172.6" y="95.7">3.0nH±0.1nH</text>
<text x="210" y="92.1">L507</text>
<text x="210" y="93.9">5.1nH</text>
<text x="210" y="95.7">±3%</text>
<text x="220.6" y="92.1">C550</text>
<text x="220.6" y="93.9">NM</text>
<text x="220.6" y="95.7">0201</text>
<text x="231.3" y="93.9">L510</text>
<text x="231.3" y="95.7">6.2nH</text>
<text x="364.5" y="92.8">LO352-T1EMP-30HV-L</text>
<text x="81.9" y="99.2">C547</text>
<text x="81.9" y="101">1nF</text>
<text x="96.2" y="97.5">0201</text>
<text x="165.5" y="97.5">0201</text>
<text x="172.6" y="97.5">0201</text>
<text x="210" y="97.5">0201</text>
<text x="231.3" y="97.5">±3%</text>
<text x="231.3" y="99.2">0201</text>
<text x="81.9" y="106.3">0201</text>
<text x="81.9" y="104.6">25V</text>
<text x="81.9" y="102.8">+/-10%</text>
<text x="378" y="103.8">J213_NM</text>
<text x="366.3" y="110.6">LO352-T1EMP-30HV-L</text>
<text x="378" y="116.3">J1506</text>
<text x="89.1" y="125.9">U500-1</text>
<text x="366.3" y="123.1">LO352-T1EMP-30HV-L</text>
<text x="151.3" y="232.6">Y501</text>
<text x="151.3" y="234.4">CX1612DB48000C0WZZA1</text>
<text x="89.1" y="243.2">QCA6164A</text>
</g>
<g font-size="1.6">
<text x="115.3" y="18.3" transform="rotate(-90 115.3 18.3)">1</text>
<text x="165.1" y="23.7" transform="rotate(-90 165.1 23.7)">1</text>
<text x="172.3" y="19.2">2</text>
<text x="177.4" y="19.2">1</text>
<text x="187" y="20.1">WL_RFIO_5G_0</text>
<text x="201.1" y="20.1">&lt;11&gt;</text>
<text x="115.3" y="27" transform="rotate(-90 115.3 27)">2</text>
<text x="200.7" y="27.2" transform="rotate(-90 200.7 27.2)">1</text>
<text x="90.5" y="35.2">1</text>
<text x="95.6" y="35.2">2</text>
<text x="129.6" y="35.2">2</text>
<text x="145.4" y="35.2">1</text>
<text x="145.4" y="33.4">11</text>
<text x="165.1" y="32.3" transform="rotate(-90 165.1 32.3)">2</text>
<text x="64.7" y="36.1">&lt;11&gt;</text>
<text x="70.1" y="36.1">WL_TX_5G_0</text>
<text x="97.6" y="36.1" transform="rotate(-90 97.6 36.1)">1</text>
<text x="129.6" y="37">3</text>
<text x="129.6" y="38.7">5</text>
<text x="129.6" y="40.5">9</text>
<text x="145.4" y="40.5">10</text>
<text x="145.4" y="37">8</text>
<text x="145.4" y="38.7">4</text>
<text x="167.5" y="37.9">FEM_CTRL_1</text>
<text x="170.3" y="41.4">XPABIAS5_0</text>
<text x="179.6" y="37.9">&lt;11&gt;</text>
<text x="181.5" y="41.4">&lt;11&gt;</text>
<text x="200.7" y="37.7" transform="rotate(-90 200.7 37.7)">2</text>
<text x="97.6" y="44.8" transform="rotate(-90 97.6 44.8)">2</text>
<text x="106.5" y="45" transform="rotate(-90 106.5 45)">1</text>
<text x="115.3" y="45" transform="rotate(-90 115.3 45)">1</text>
<text x="129.6" y="42.3">6</text>
<text x="145.4" y="42.3">7</text>
<text x="186.5" y="42.3">1</text>
<text x="191.6" y="42.3">2</text>
<text x="204.3" y="42.3">1</text>
<text x="213" y="42.3">2</text>
<text x="234.5" y="42.3">3</text>
<text x="234.5" y="45.8">4</text>
<text x="253.9" y="45.8">2</text>
<text x="253.9" y="42.3">1</text>
<text x="264.7" y="42.3">1</text>
<text x="269.9" y="42.3">2</text>
<text x="271.8" y="46.8" transform="rotate(-90 271.8 46.8)">1</text>
<text x="106.5" y="50.1" transform="rotate(-90 106.5 50.1)">2</text>
<text x="115.3" y="50.1" transform="rotate(-90 115.3 50.1)">2</text>
<text x="156.2" y="53.7" transform="rotate(-90 156.2 53.7)">2</text>
<text x="156.2" y="48.6" transform="rotate(-90 156.2 48.6)">1</text>
<text x="328.7" y="52.1" transform="rotate(-90 328.7 52.1)">3</text>
<text x="271.8" y="57.2" transform="rotate(-90 271.8 57.2)">2</text>
<text x="282.5" y="58.3">4</text>
<text x="301.9" y="58.3">3</text>
<text x="309.2" y="58.3">1</text>
<text x="314.3" y="58.3">2</text>
<text x="321.6" y="58.3">1</text>
<text x="335.6" y="58.3">2</text>
<text x="341.2" y="58.3">1</text>
<text x="349.9" y="58.3">2</text>
<text x="375" y="58.3">1</text>
<text x="88.7" y="64.6" transform="rotate(-90 88.7 64.6)">1</text>
<text x="115.4" y="63.6">1</text>
<text x="125.8" y="63.6">2</text>
<text x="282.5" y="61.8">1</text>
<text x="301.9" y="61.8">2</text>
<text x="318" y="61" transform="rotate(-90 318 61)">1</text>
<text x="337.6" y="62.8" transform="rotate(-90 337.6 62.8)">1</text>
<text x="351.8" y="62.8" transform="rotate(-90 351.8 62.8)">1</text>
<text x="88.7" y="69.7" transform="rotate(-90 88.7 69.7)">2</text>
<text x="271.8" y="68.1" transform="rotate(-90 271.8 68.1)">2</text>
<text x="318" y="71.5" transform="rotate(-90 318 71.5)">2</text>
<text x="328.7" y="66.1" transform="rotate(-90 328.7 66.1)">4</text>
<text x="85.2" y="77.9">1</text>
<text x="90.3" y="77.9">2</text>
<text x="126" y="77" transform="rotate(-90 126 77)">4</text>
<text x="127.8" y="77" transform="rotate(-90 127.8 77)">3</text>
<text x="129.6" y="77" transform="rotate(-90 129.6 77)">2</text>
<text x="131.3" y="77" transform="rotate(-90 131.3 77)">1</text>
<text x="271.8" y="77" transform="rotate(-90 271.8 77)">1</text>
<text x="271.8" y="73.2" transform="rotate(-90 271.8 73.2)">1</text>
<text x="337.6" y="73.2" transform="rotate(-90 337.6 73.2)">2</text>
<text x="351.8" y="73.2" transform="rotate(-90 351.8 73.2)">2</text>
<text x="55.8" y="78.8">&lt;11&gt;</text>
<text x="61.2" y="78.8">WL_TX_2G_0</text>
<text x="114.5" y="79.6">17</text>
<text x="115.4" y="81.4">5</text>
<text x="115.4" y="83.2">6</text>
<text x="309.1" y="78.8" transform="rotate(-90 309.1 78.8)">1</text>
<text x="50.7" y="87.7">&lt;11&gt;</text>
<text x="56" y="87.7">WL_BT_RFIO_2G_0</text>
<text x="81.6" y="86.7">1</text>
<text x="92.1" y="86.7">2</text>
<text x="102.9" y="89.5" transform="rotate(-90 102.9 89.5)">1</text>
<text x="115.4" y="85">7</text>
<text x="115.4" y="86.7">8</text>
<text x="136.5" y="86.7">15</text>
<text x="136.5" y="85">16</text>
<text x="136.5" y="88.5">14</text>
<text x="149.2" y="86.7">1</text>
<text x="159.6" y="86.7">2</text>
<text x="170.5" y="89.5" transform="rotate(-90 170.5 89.5)">1</text>
<text x="184.7" y="86.7">1</text>
<text x="200.5" y="86.7">4</text>
<text x="207.8" y="89.5" transform="rotate(-90 207.8 89.5)">1</text>
<text x="218.5" y="89.5" transform="rotate(-90 218.5 89.5)">1</text>
<text x="222.1" y="86.7">1</text>
<text x="227.2" y="86.7">2</text>
<text x="271.8" y="85.7" transform="rotate(-90 271.8 85.7)">2</text>
<text x="309.1" y="87.5" transform="rotate(-90 309.1 87.5)">2</text>
<text x="375" y="88.5">1</text>
<text x="94" y="91.2" transform="rotate(-90 94 91.2)">1</text>
<text x="136.5" y="90.3">13</text>
<text x="163.4" y="91.2" transform="rotate(-90 163.4 91.2)">1</text>
<text x="184.7" y="92.1">2</text>
<text x="184.7" y="93.9">3</text>
<text x="200.5" y="92.1">5</text>
<text x="229.1" y="91.2" transform="rotate(-90 229.1 91.2)">1</text>
<text x="79.8" y="100.1" transform="rotate(-90 79.8 100.1)">1</text>
<text x="94" y="96.4" transform="rotate(-90 94 96.4)">2</text>
<text x="102.9" y="98.1" transform="rotate(-90 102.9 98.1)">2</text>
<text x="120.7" y="96.4" transform="rotate(-90 120.7 96.4)">9</text>
<text x="122.5" y="97.2" transform="rotate(-90 122.5 97.2)">10</text>
<text x="124.2" y="97.2" transform="rotate(-90 124.2 97.2)">11</text>
<text x="126" y="97.2" transform="rotate(-90 126 97.2)">12</text>
<text x="163.4" y="99.9" transform="rotate(-90 163.4 99.9)">2</text>
<text x="170.5" y="99.9" transform="rotate(-90 170.5 99.9)">2</text>
<text x="207.8" y="99.9" transform="rotate(-90 207.8 99.9)">2</text>
<text x="218.5" y="98.1" transform="rotate(-90 218.5 98.1)">2</text>
<text x="229.1" y="101.7" transform="rotate(-90 229.1 101.7)">2</text>
<text x="79.8" y="105.2" transform="rotate(-90 79.8 105.2)">2</text>
<text x="376.8" y="106.3">1</text>
<text x="53.5" y="110.8">&lt;11&gt;</text>
<text x="55.4" y="112.6">&lt;11&gt;</text>
<text x="58.8" y="110.8">XPABIAS2_0</text>
<text x="60.8" y="112.6">FEM_CTRL_0</text>
<text x="376.8" y="118.7">1</text>
<text x="115.2" y="136.5">131</text>
<text x="115.2" y="133">162</text>
<text x="131.9" y="133.9">WL_BT_RFIO_2G_0</text>
<text x="131.9" y="137.5">WL_TX_2G_0</text>
<text x="143.6" y="137.5">&lt;11&gt;</text>
<text x="148.8" y="133.9">&lt;11&gt;</text>
<text x="115.2" y="140.1">101</text>
<text x="115.2" y="143.6">111</text>
<text x="131.9" y="141">WL_RFIO_5G_0</text>
<text x="146" y="141">&lt;11&gt;</text>
<text x="115.2" y="149">140</text>
<text x="131.9" y="144.6">WL_TX_5G_0</text>
<text x="131.9" y="149.9">WL_RF_PDET_IN_0</text>
<text x="143.6" y="144.6">&lt;11&gt;</text>
<text x="149" y="149.9">&lt;11&gt;</text>
<text x="115.2" y="159.6">51</text>
<text x="115.2" y="156.1">81</text>
<text x="115.2" y="163.2">21</text>
<text x="115.2" y="166.8">31</text>
<text x="115.2" y="172.1">60</text>
<text x="115.2" y="181">160</text>
<text x="115.2" y="184.5">150</text>
<text x="131.9" y="181.9">FEM_CTRL_0</text>
<text x="131.9" y="185.5">FEM_CTRL_1</text>
<text x="144" y="181.9">&lt;11&gt;</text>
<text x="144" y="185.5">&lt;11&gt;</text>
<text x="115.2" y="188.1">139</text>
<text x="115.2" y="191.6">149</text>
<text x="115.2" y="200.5">118</text>
<text x="134.7" y="201.5">XPABIAS2_0</text>
<text x="146" y="201.5">&lt;11&gt;</text>
<text x="115.2" y="204.1">97</text>
<text x="115.2" y="207.6">78</text>
<text x="134.7" y="205">XPABIAS5_0</text>
<text x="146" y="205">&lt;11&gt;</text>
<text x="115.2" y="211.2">58</text>
<text x="115.2" y="220.1">6</text>
<text x="115.2" y="227.2">8</text>
<text x="147.4" y="226.4" transform="rotate(-90 147.4 226.4)">3</text>
<text x="115.2" y="230.8">18</text>
<text x="142.1" y="232.5">2</text>
<text x="142.1" y="230.8">4</text>
<text x="147.4" y="238.6" transform="rotate(-90 147.4 238.6)">1</text>
<text x="352.2" y="275">BT/WIFI FEM</text>
<text x="350.1" y="281.1">Title</text>
<text x="350.1" y="286.5">Size</text>
<text x="357.2" y="286.5">Document Number</text>
<text x="357.2" y="282.9">A1</text>
<text x="408.8" y="286.5">Rev</text>
<text x="350.1" y="291.8">Date:</text>
<text x="351.9" y="288.2">A2</text>
<text x="357.2" y="288.2">&lt;Doc&gt;</text>
<text x="359.3" y="291.8">Wednesday, December 09, 2015</text>
<text x="385.6" y="291.8">Sheet</text>
<text x="394.5" y="291.8">11</text>
<text x="399.9" y="291.8">of</text>
<text x="405.2" y="291.8">37</text>
<text x="410" y="288.4">P0</text>
</g>
<g font-size="1.6" fill="#004080">
<text x="139.7" y="34.5">GND</text>
<text x="132.6" y="36.3">TX</text>
<text x="132.6" y="38.1">GND LNA_EN</text>
<text x="132.6" y="39.8">VCC2</text>
<text x="132.6" y="41.6">VDD</text>
<text x="138.1" y="41.6">PA_EN</text>
<text x="139.1" y="39.8">VCC1</text>
<text x="141.1" y="36.3">RX</text>
<text x="132.6" y="43.4">VDET</text>
<text x="140.1" y="43.4">ANT</text>
<text x="237.5" y="43.4">Hi-Band</text>
<text x="237.5" y="46.9">Lo-Band</text>
<text x="245.1" y="43.4">Common</text>
<text x="248.2" y="46.9">GND</text>
<text x="285.5" y="59.4">IN</text>
<text x="296.4" y="59.4">OUT</text>
<text x="324.6" y="59.4">IN</text>
<text x="329.9" y="57.9" transform="rotate(-90 329.9 57.9)">GND</text>
<text x="330.1" y="59.4">OUT</text>
<text x="378" y="59.4">1</text>
<text x="285.5" y="62.9">CPLD</text>
<text x="293.4" y="62.9">50_OHM</text>
<text x="329.9" y="63.1" transform="rotate(-90 329.9 63.1)">GND</text>
<text x="118.4" y="82.5">TX</text>
<text x="118.4" y="80.7">GND</text>
<text x="127.2" y="83.5" transform="rotate(-90 127.2 83.5)">VCC3</text>
<text x="128.9" y="83.5" transform="rotate(-90 128.9 83.5)">VCC2</text>
<text x="130.7" y="82.8" transform="rotate(-90 130.7 82.8)">GND</text>
<text x="132.5" y="83.5" transform="rotate(-90 132.5 83.5)">PDET</text>
<text x="118.4" y="84.3">GND</text>
<text x="118.4" y="86.1">GND</text>
<text x="118.4" y="87.8">RX</text>
<text x="130.8" y="87.8">GND</text>
<text x="130.8" y="86.1">GND</text>
<text x="131.2" y="89.6">ANT</text>
<text x="187.7" y="87.8">IN</text>
<text x="195" y="87.8">OUT</text>
<text x="378" y="89.6">1</text>
<text x="121.8" y="93.3" transform="rotate(-90 121.8 93.3)">GND</text>
<text x="123.6" y="93.3" transform="rotate(-90 123.6 93.3)">VCC1</text>
<text x="125.4" y="93.3" transform="rotate(-90 125.4 93.3)">PA_EN</text>
<text x="127.2" y="93.3" transform="rotate(-90 127.2 93.3)">LNA_EN</text>
<text x="130.8" y="91.4">GND</text>
<text x="187.7" y="93.2">GND1</text>
<text x="187.7" y="95">GND2</text>
<text x="194" y="93.2">GND3</text>
<text x="379.8" y="107.4">1</text>
<text x="379.8" y="119.8">1</text>
<text x="98.1" y="134.1">WL_BT_RFIO_2G_0</text>
<text x="102" y="137.6">WL_xPA_2G_0</text>
<text x="101" y="141.2">WL_RFIO_5G_0</text>
<text x="102" y="144.7">WL_xPA_5G_0</text>
<text x="98.2" y="150.1">WL_RF_PDET_IN_0</text>
<text x="109.9" y="160.7">NC4</text>
<text x="109.9" y="157.2">NC6</text>
<text x="101" y="164.3">WL_RFIO_5G_1</text>
<text x="109.9" y="167.9">NC3</text>
<text x="109.9" y="173.2">NC5</text>
<text x="102.9" y="182.1">FEM_CTRL_0</text>
<text x="102.9" y="185.6">FEM_CTRL_1</text>
<text x="102.9" y="189.2">FEM_CTRL_2</text>
<text x="102.9" y="192.7">FEM_CTRL_3</text>
<text x="103.6" y="201.6">XPABIAS2_0</text>
<text x="103.6" y="205.2">XPABIAS5_0</text>
<text x="103.6" y="208.7">XPABIAS2_1</text>
<text x="103.6" y="212.3">XPABIAS5_1</text>
<text x="105.7" y="221.2">CLK_OUT</text>
<text x="107.8" y="231.9">XTALO</text>
<text x="108.6" y="228.3">XTALI</text>
<text x="145.1" y="233.6">2</text>
<text x="145.1" y="231.9">4</text>
<text x="148.5" y="229.4" transform="rotate(-90 148.5 229.4)">3</text>
<text x="148.5" y="235.6" transform="rotate(-90 148.5 235.6)">1</text>
</g>
<g font-size="1.6" fill="#000040">
<text x="226.5" y="75.2">&lt;11&gt;</text>
<text x="231.8" y="75.2">WL_RF_PDET_IN_0</text>
</g>
<g font-size="1.3">
<text x="43.1" y="1.3">5</text>
<text x="125.5" y="1.3">4</text>
<text x="208" y="1.3">3</text>
<text x="290.4" y="1.3">2</text>
<text x="372.8" y="1.3">1</text>
<text x=".6" y="39.2">D</text>
<text x="414.6" y="39.2">D</text>
<text x=".6" y="111.8">C</text>
<text x="414.6" y="111.8">C</text>
<text x=".6" y="184.4">B</text>
<text x="414.6" y="184.4">B</text>
<text x=".6" y="257">A</text>
<text x="414.6" y="257">A</text>
<text x="43.1" y="293.5">5</text>
<text x="125.5" y="293.5">4</text>
<text x="208" y="293.5">3</text>
<text x="290.4" y="293.5">2</text>
<text x="372.8" y="293.5">1</text>
</g>
</svg>
